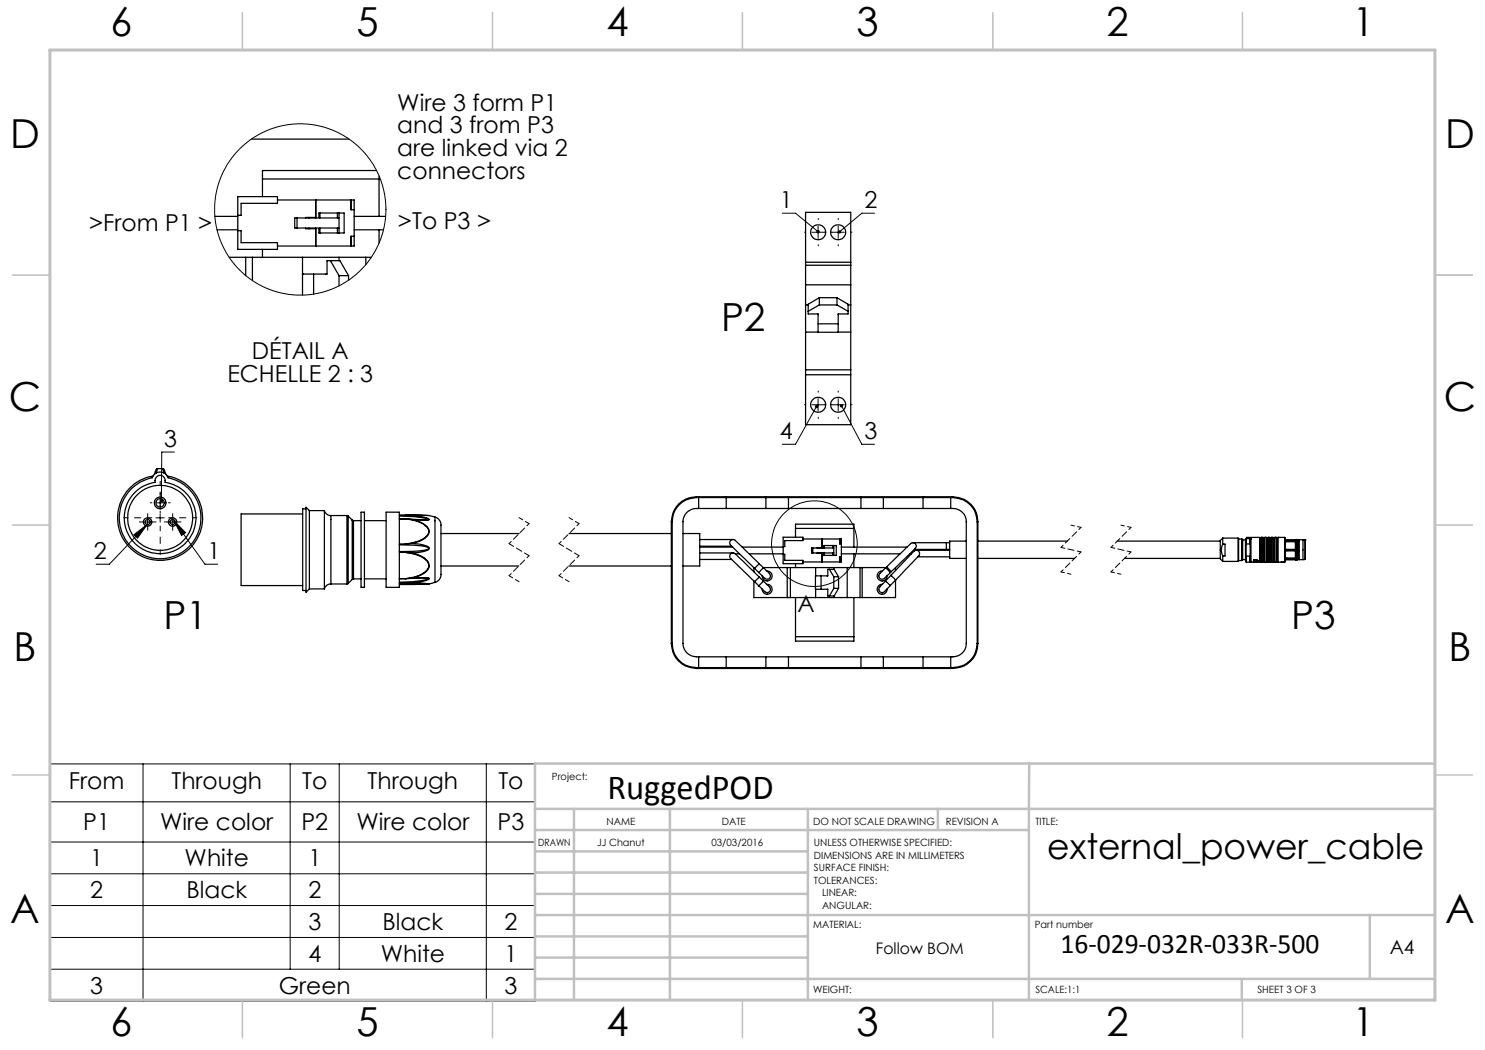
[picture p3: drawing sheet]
<svg xmlns="http://www.w3.org/2000/svg" width="297mm" height="210mm" viewBox="0 0 297 210" stroke-linecap="round" stroke-linejoin="round" font-family="sans-serif">
<g fill="none" stroke="#000" stroke-width=".2">
<path d="M156.5 42.6h2.6l4.5 3.7M162.4 46.5h2.5M163.6 45.2v2.5M166.4 46.5h2.5M167.6 45.2v2.5M174.9 42.6h-2.5l-4.5 3.8M163.6 79.7v2.5M167.6 79.7v2.5M32 99.8v1.6M34.9 90.4h-2.6v9.8M162.4 81h2.5M163.3 81.3l-4.2 7.6h-2.6"/>
<path d="M166.4 81h2.5M168.3 81.2l4.1 7.7h2.5M26.8 107l2.6-2.1-1.9 2.7zM28.7 104.4h1.6M29.4 104.9l-7.5 7.9h-2.7M29.5 103.6v1.6M31.2 103.6h1.6M31.2 100.6h1.6M32 102.8v1.6M33.7 104.4h1.6M34.5 103.6v1.6M34.8 104.1l6.2 8.7h2.5"/>
<path d="M34.8 104.1l2.3 2.4-.8 .6zM10 152.8h97.1v47.4h-97.1zM28.6 152.8v47.4M58 152.8v41M67.8 152.8v41M97.3 152.8v47.4M10 160.4h97.1M10 168.4h97.1M10 174.8h97.1M10 181.1h97.1M10 187.5h97.1M10 193.8h97.1"/>
<circle cx="60.1" cy="41.9" r="17.1"/>
<circle cx="162.9" cy="108.7" r="8.6"/>
</g>
<g fill="none" stroke="#000" stroke-width=".2" stroke-dasharray="30.5 1.3 1.3 1.3">
<path d="M161.1 46.4h-.2M163.6 43.9v-.2M163.6 48.9v.3M165.1 46.4h-.2M166.1 46.4h.3M167.6 43.9v-.2M167.6 48.9v.3M170.1 46.4h.3M163.6 78.4v-.2M167.6 78.4v-.2M32 98.9v-.3M161.1 80.9h-.2"/>
<path d="M163.6 83.4v.3M165.1 80.9h-.2M166.1 80.9h.3M167.6 83.4v.3M170.1 80.9h.3M28.7 104.4h-.8M29.5 103.6v-.9M29.5 105.2v.9M30.4 104.4h.8M30.4 100.6h-.4M32 102.2v.4M33.7 100.6h.3"/>
<path d="M33.7 104.4h-.8M34.5 103.6v-.9M34.5 105.2v.9M35.4 104.4h.8"/>
</g>
<path d="M30.4 103.6h-5.7M32 101.9v-5.7M32 105.2v5.7M33.7 103.6h5.7" fill="none" stroke="#000" stroke-width=".2" stroke-dasharray="30.5 1.3 1.3 1.3" stroke-dashoffset="29.6"/>
<path d="M101.8 115.1l2 1.2M103.8 103.5l2 1.2M111.8 115.1l2 1.2M113.8 103.5l2 1.2" fill="none" stroke="#000" stroke-width=".2" stroke-dasharray="1.3 .6" stroke-dashoffset=".4"/>
<path d="M105.8 104.7l-4 4M105.8 111.1l-4 4M115.8 104.7l-4 4M115.8 111.1l-4 4M216.2 105.5l-4 4M216.2 110.4l-4 4M226.2 105.5l-4 4M226.2 110.4l-4 4" fill="none" stroke="#000" stroke-width=".2" stroke-dasharray="1.3 .6" stroke-dashoffset=".7"/>
<path d="M101.8 108.7l4 2.4M111.8 108.7l4 2.4" fill="none" stroke="#000" stroke-width=".2" stroke-dasharray="1.3 .6" stroke-dashoffset=".2"/>
<path d="M212.2 114.4l2 .4M214.2 105l2 .5M222.2 114.4l2 .4M224.2 105l2 .5" fill="none" stroke="#000" stroke-width=".2" stroke-dasharray="1.3 .6" stroke-dashoffset=".6"/>
<path d="M212.2 109.5l4 .9M222.2 109.5l4 .9" fill="none" stroke="#000" stroke-width=".2" stroke-dasharray="1.3 .6" stroke-dashoffset=".5"/>
<path d="M287 55h7.5M287 144.8v55.2h-187.2" fill="none" stroke="#c0c0c0" stroke-width=".2"/>
<g fill="none" stroke="#c0c0c0" stroke-width=".5">
<path d="M205.8 152.7v47.3M287 152.7h-180v47.3M107 161.8h180M107 178.8h54.6M107 174.5h54.6M107 170.3h54.6M107 166h98.8M114.8 161.8v38.2M134 161.8v38.2M161.6 161.8v38.2M187.6 161.8v4.2M107 195.8h180"/>
<path d="M107 191.5h54.6M107 187.3h54.6M107 183h180M248.4 195.8v4.2M274 183v12.8"/>
</g>
<g fill="none" stroke="#c0c0c0" stroke-width=".3">
<path d="M48.5 2.5v7.5M98.5 2.5v7.5M148.5 2.5v7.5M198.6 2.5v7.5M248.5 2.5v7.5M2.5 55h7.5M287 55h7.5M2.5 105h7.5M287 105h7.5M2.5 155h7.5M287 155h7.5M48.5 200v7.5"/>
<path d="M98.5 200v7.5M148.5 200v7.5M198.6 200v7.5M248.5 200v7.5"/>
</g>
<path d="M10 10h277v190h-277z" fill="none" stroke="#c0c0c0" stroke-width=".6"/>
<path d="M26.8 107l2.6-2.1-1.9 2.7zM34.8 104.1l2.3 2.4-.8 .6zM32.1 99.9a.32 .32 0 0 0-.1 .4 .32 .32 0 0 0 .3 .2v-.3v.3a.33 .33 0 0 0 .3-.4 .33 .33 0 0 0-.5-.2zM163.1 81.1a.34 .34 0 0 0 0 .5 .34 .34 0 0 0 .5-.1 .34 .34 0 0 0-.1-.5l-.2 .3 .2-.3zM168.1 80.9a.35 .35 0 0 0 .2 .6 .35 .35 0 0 0 .4-.4 .35 .35 0 0 0-.6-.3l.2 .4zM167.7 46.1l-.1 .5 .3-.2-.3 .2a.34 .34 0 0 0 .5 0 .34 .34 0 0 0 .1-.4 .34 .34 0 0 0-.5-.1zM163.4 46.1l-.1 .1a.33 .33 0 0 0 .1 .4 .33 .33 0 0 0 .5 0l-.3-.3 .3 .3a.34 .34 0 0 0-.1-.5 .34 .34 0 0 0-.4 0z" fill="#000"/>
<g fill="none" stroke="#000" stroke-width=".25">
<path d="M50.3 27.8h19.5M52.5 35.8h23.3M55.5 40h14.7M63.1 40v3.6M70.2 40v1.9h.1M70.2 40h.1M70.3 40h.5v9.2h-.5M70.3 40v1.9M75.3 34.1h-22.8v5.2M75.8 35.2v8.1M43 43.3h4.6M43.4 46h4.2"/>
<path d="M45.9 51.5h3.2M47.6 43.1h.6v-2.4h7.3v-1.4h-7.9v10.6h7.9v-1.4h-7.3v-2.4h-.6M49.1 51.5h1.4M49.1 51.5v3.6M50.5 51.5v4.6M50.5 51.5h10M52.5 49.9v1.6M55.5 49.2h14.7M59.4 43.6v2M60.5 54.8h4.9v-2.7h2.6l1.7 3M60.5 51.5h7.3M60.5 54.8h.1"/>
<path d="M60.5 51.5v7.5M61.1 45.6v.1h2M61.8 43.5v.1M61.8 45.6v.1M62.7 54.8v4M63.1 45.6v3.6M63.1 43.5h-2v.1M64 45.7h-.2v.9h.2M64 42.6h-.2v.9h.2M64 42.6h4.8v4h-4.8M64 42.6v1M64 45.6v1"/>
<path d="M66.1 52.1l1.7 3M67.5 42.6v1M67.5 45.6v1M67.8 42.6v4M67.8 51.5v.6M67.8 55.1v2.1M67.8 43.6h-8.9v2h8.9M67.8 55.1h1.9M67.8 51.5h5.4M69.7 55.1v.9M70.2 49.2h.1M70.3 47.3h-.1v1.9"/>
<path d="M70.3 41.9h.5M70.3 47.3v1.9M70.3 47.3h.5M70.8 46h5.9M70.8 43.3h6.3M73.2 51.5h1.1M73.2 51.5v1.4M75.8 46v2.6M161.1 53v4M161.1 52.4v.6M161.1 57h9M161.1 53h9"/>
<path d="M161.1 52.4v-9.9h9v9.9M161.1 57v4M161.1 52.4h9M163.9 59.5l-2.3 1.3v2h2v3.6M163.9 59.5v1.5M163.9 59.5h3.5M167.4 59.5l2.2 1.3v2h-2v3.6M167.4 59.5v1.5M170.1 53v4M170.1 52.4v.6M170.1 57v4M161.1 61v5.4"/>
<path d="M161.1 74v1M161.1 61h.5M161.1 66.4h2.5M161.1 75h9M161.1 74h9M161.1 75v9.9h9v-9.9M161.1 66.4v7.6M163.6 66.4h4M163.6 64.8h4M163.9 61h3.5M163.9 61l-2.3 1.3M167.4 61l2.2 1.3"/>
<path d="M167.6 66.4h2.5M169.6 61h.5M170.1 61v5.4M170.1 74v1M170.1 66.4v7.6M26.4 97.7a8 8 0 0 1 4-2.1 1.66 1.66 0 0 1 1.6-1.2 1.66 1.66 0 0 1 1.6 1.2 8.2 8.2 0 0 1 5.9 11.2 8.2 8.2 0 0 1-12.1 3.5 8.2 8.2 0 0 1-1-12.6zM26.8 98.7a7.2 7.2 0 0 1 4.2-2.2 1.06 1.06 0 0 1 1-1.4 1.06 1.06 0 0 1 1 1.4 7.2 7.2 0 0 1 5.8 9.5 7.2 7.2 0 0 1-10.5 3.7 7.2 7.2 0 0 1-1.5-11zM30.6 95.2a8.5 8.5 0 0 0-5.7 13 8.5 8.5 0 0 0 14.2 0 8.5 8.5 0 0 0-5.7-13M31.5 93.7l-.3 .3-.3 .9M31.5 93.7l-.3 .9M31.5 93.7h1M32.5 93.7l.3 .2 .4 1"/>
<path d="M32.5 93.7l.3 .9M139.3 99.5a4.9 4.9 0 0 0-4.9 4.9M139.3 99.4v.1M139.3 99.4a4.9 4.9 0 0 0-5 4.9M139.3 99.5h.4M139.3 99.4h.4M139.7 99.4v.1M139.7 99.5h5.5M139.7 99.4h5.4M139.7 99.5v2.2M145.1 99.4l.1 .1M145.1 99.4h7.9"/>
<path d="M145.2 99.5h8M145.2 99.5v2.2M153 99.4l.2 .1M153 99.4h4.7M153.2 99.5h4.5M153.2 99.5v2.2M157.7 99.4v.1M157.7 99.5h14.5M157.7 99.4h14.5M157.7 99.5v2.2M172.2 99.5h4.5M172.2 99.4v.1"/>
<path d="M172.2 99.4h4.6M172.2 99.5v2.2M176.7 99.5h7.9M176.7 99.5v2.2M176.8 99.4l-.1 .1M176.8 99.4h7.9M184.6 99.5h5.5M184.6 99.5v2.2M184.7 99.4l-.1 .1M184.7 99.4h5.4M190.1 99.4v.1M190.1 99.5h.5"/>
<path d="M190.1 99.4h.5M190.1 99.5v2.2M190.6 99.5a4.9 4.9 0 0 1 4.8 4.9M190.6 99.4v.1M190.6 99.4a4.9 4.9 0 0 1 5 4.9M60.5 102.8h-12.3v14.3h12.3M61.2 101.8h-.7v16.3h.7M61.9 102.1l-.7-.6v17l.7-.7M61.9 102.1v15.7M61.9 117.8h3M61.9 102.1h3M64.9 102.1a1.31 1.31 0 0 0 1.3 1"/>
<path d="M64.9 102.1v15.7M66.2 116.8a1.31 1.31 0 0 0-1.3 1M66.2 103.1v13.7M66.2 116.8h3.2M66.2 103.1h3.2M69.4 103.1l.2 .1M69.4 103.1v13.7M69.6 116.7l-.2 .1M69.6 103.2v13.5M69.6 103.2l.8 .8M70.4 104l.3 .1M70.4 104v11.9"/>
<path d="M70.4 115.9l-.8 .8M70.7 115.8l-.3 .1M70.7 104.1v11.7M70.7 115.8h1.5M70.7 104.1h1.5M72.2 102.4h.7v15.1h-.7zM72.9 115.8h4.3M72.9 104.1h4.3M77.2 102.4h2.7v15.1h-2.7zM79.9 108.8h1.2M79.9 109l4.5 .2 1.4 .4-.2 .2-.6 .2-1.3 .2-3.8 .1M79.9 110.5h1.2"/>
<path d="M79.9 116.7h1.2M79.9 103h1.2M79.9 103.2l4.5 .3a1.65 1.65 0 0 1 1.4 .4l-.6 .1M81.1 103.8h-1.2l5.3 .2M81.1 103.8a5.9 5.9 0 0 1 4.6 2.1 1.67 1.67 0 0 1-1.4 2l-1.5 .6-1.7 .3M81.1 103.8l1.3 .1M81.1 110.5l1.3 .1M81.1 110.5a7 7 0 0 1 4.4 1.8 1.46 1.46 0 0 1-.6 2.2 7.3 7.3 0 0 1-3.8 1.2M81.1 103h1.3M81.1 116.7l4.7 .1-5.9 .1M81.1 103l4.6 .1M82.4 103l3.4 .1 1.2 .3"/>
<path d="M82.4 103.9a4.8 4.8 0 0 1 3.4 2 1.78 1.78 0 0 1-1.4 2.1l-2 .7M82.4 103l2.1 .4a1.59 1.59 0 0 1 1.3 .5l-.3 .1-3.1-.1M82.4 115.6l2.9-.1 .5 .2-.1 .2-.6 .2-2.7 .5M82.4 110.6a4.7 4.7 0 0 1 3.4 2.1 1.55 1.55 0 0 1-.8 1.8l-1.2 .7-1.4 .4M82.4 108.7a6.3 6.3 0 0 1 3.4 .8l-.1 .4-.6 .3-2.7 .4M82.4 108.7l-1.3 .1M82.4 115.6l-1.3 .1M82.4 116.6l-1.3 .1M84.8 115.6h.1M84.9 115.6l-5 .1h1.2M84.9 115.6h.7l.1 .2a16.2 16.2 0 0 1-5.8 .6M85.1 104h.1"/>
<path d="M87 116.5l-1.2 .3-3.4-.2M87 103.4a1.77 1.77 0 0 1 1.2 2.2v8.4a2.18 2.18 0 0 1-1 2.4l-.2 .1M87 103.4v13.1M88.2 113.2h15.6M88.2 106.7h15.6M113.8 113.2h20.5M113.8 106.7h20.5M134.3 104.3l.1 .1M134.3 104.3v24.4M134.4 104.4v24.3M136.6 106.7h3.3v6.5h-3.3M139.7 101.7h5.5"/>
<path d="M139.7 101.7a2.76 2.76 0 0 0-3.1 2.6v24.4a2.71 2.71 0 0 0 3.1 2.7M139.9 110.6h6.7M139.9 111.9h6.4M139.9 107.9h6.7M139.9 109.2h6.4M139.9 109.4h6.6M145.2 101.7h8M146.6 110.6a.69 .69 0 0 0-.6 .5 .69 .69 0 0 0 .3 .8l4.6 4.4M146.6 107.9a.71 .71 0 0 0-.6 .6 .71 .71 0 0 0 .3 .7l4.6 4.5M146.6 107.9l.5 .2 4.7 4.6M146.6 110.6l.5 .2M147.1 110.8l4.7 4.6"/>
<path d="M147.1 110.8h.8M148.4 109.4h8.2M149.8 110.8h6.8M150.8 116.2v3.3h6.6M150.8 113.6v.8M150.9 116.3l.9 .9M150.9 113.7l.9 .8M151.8 115.4l-.9 .9M151.8 112.7l-.9 1M151.8 115.4l.9 .8M151.8 112.7l.9 .9M152.7 116.2l.4 .5a1.73 1.73 0 0 1 1 1.4 .81 .81 0 0 1-.8 .4 .81 .81 0 0 1-.7-.5l-.8-.8"/>
<path d="M152.7 113.6l.7 .6a1.1 1.1 0 0 1 .5 1.4 1.07 1.07 0 0 1-1.5-.5l-.6-.6M152.7 116.2l-.9 1M152.7 113.6l-.9 .9M152.7 113.5h4.7M153.2 101.7h4.5M153.4 114.2a1.01 1.01 0 0 1 1 .9 1.01 1.01 0 0 1-1 1.1 1.01 1.01 0 0 1-1-1.1M153.4 116.9a1 1 0 0 1 1 .9 1 1 0 0 1-1 1.1 1 1 0 0 1-1-1.1M156.6 109.3h.4v-1.2h3.6v-.7h-4v5.3h4v-.6h-3.6v-1.2h-.4M157.4 113.5h.7M157.4 119.5h.7M157.4 113.5v6M157.7 101.7h14.5"/>
<path d="M158.1 113.5v6M158.1 113.5h5M158.1 119.5h5M159.1 119.5v8.7h11.7v-8.7M159.1 107.4v-2.6h11.7v4.6M159.1 112.7v.8M159.1 105.7h11.7M160.6 112.4h7.3M160.6 107.8h7.3M162.6 109.6v1M163.1 115.2h.1M163.1 117.9h.1"/>
<path d="M163.1 119.5h3.7M163.1 113.5h3.7M163.1 115.2h2.5v-1.3h1.2l.9 1.4M163.1 113.5v6M163.4 110.6l1 .1M163.8 109.5v.1M163.8 110.6v.1M164.2 115.2v2.7M164.4 107.8v1.8M164.4 110.6v1.8M164.4 109.5l-1 .1M164.9 110.7h-.2v.4h.2"/>
<path d="M164.9 109.1h-.2v.4h.2M164.9 109.1h2.4v2h-2.4M164.9 109.1v.5M164.9 110.6v.5M165.9 113.9l.9 1.4M166.6 109.1v.5M166.6 110.6v.5M166.8 109.1v2M166.8 113.5v.4M166.8 115.3v2.4M166.8 119.2v.3M166.8 109.6h-4.5v1h4.5"/>
<path d="M166.8 115.3h.9M166.8 117.7l-.9 1.5M166.8 117.7h.9M166.8 113.5h2.6M166.8 119.5h2.6M167.7 117.7l-.9 1.5h-1.2v-1.3h-2.5M167.7 115.3v2.4M167.9 107.8h.1M167.9 107.8l.1 1M167.9 112.4h.1M168 111.4l-.1 1M168 107.8h.3v4.6h-.3"/>
<path d="M168 107.8v1M168 111.4v1M168 108.8h.3M168 111.4h.3M168.3 110.8h11.7M168.3 109.4h13.1M169.4 113.5h2.6M169.4 119.5h2.6M169.4 113.5v6M170.8 110.8v2.7M172 113.5h.4M172 119.5h.4"/>
<path d="M172 113.5v6M172.2 101.7h4.5M172.4 113.5h4.8M172.4 113.5v6M176.5 116.9a.99 .99 0 0 0-1.1 1 .99 .99 0 0 0 1.1 .9 .99 .99 0 0 0 .9-1M176.5 114.2a.99 .99 0 0 0-1.1 .9 .99 .99 0 0 0 1 1.1 .99 .99 0 0 0 1-1.1M176.7 101.7h7.9M177.1 116.2l-.8 .8a.74 .74 0 0 0-.5 1 .74 .74 0 0 0 .9 .5l1.3-1.4M177.1 116.2l.9 .9M177.2 113.6l-.7 .6a1.34 1.34 0 0 0-.7 1.2 .78 .78 0 0 0 .8 .4 .78 .78 0 0 0 .6-.5l.9-.8M177.2 113.6l.9 .9M177.3 113.4l1 .9"/>
<path d="M177.3 113.4l-.1 .2M178.2 115.1l.9 .9M178.2 115.1l-1.1 1.1M178.3 114.3l-.2 .2M179.1 116v3.5h-6.7M179.1 113.5v.6M179.1 116l-1.1 1.1M182 110.8h.3M182.6 108.5a.71 .71 0 0 1 .7 .6 .71 .71 0 0 1-.4 .8l-4.6 4.4M182.6 108.5a5.7 5.7 0 0 0-2.1 1.8l-3.2 3.1M182.6 108.5h6.7M182.9 109.9h6.4"/>
<path d="M183.3 110.1a.69 .69 0 0 1 .6 .5 .69 .69 0 0 1-.3 .8l-4.5 4.6M183.3 110.1a2.98 2.98 0 0 0-1.7 1.3l-3.4 3.7M183.3 110.1h6.6M183.6 111.4h6.3M184.6 101.7h5.5M189.3 108.5v1.4M189.3 109.9h.6M189.3 108.5h.6M190.1 101.7a2.72 2.72 0 0 1 3.2 2.6v24.4a2.7 2.7 0 0 1-3.2 2.7M193.3 108.2h-3.4v3.5h3.4M195.4 104.4v24.3M195.6 104.3l-.2 .1"/>
<path d="M195.6 108.2h17.9M195.6 111.7h19.3M195.6 104.3v24.4M223.4 108.2h20.7M224.9 111.7h19.2M244.5 107.6v1.2M244.5 111.2v1.1M244.5 108.8h.5v2.4h-.5M244.5 108.8a2.58 2.58 0 0 0 0 2.4M244.5 107.6l-.4 .5v3.7l.4 .5M244.5 112.3h3.1M244.5 107.6h3.1"/>
<path d="M247.6 107.6l.1 .1v4.5l-.1 .1M247.6 107.6v4.7M247.7 107.8h.7M247.7 112.1h.7M248.4 107.8v4.3M248.4 107.8l.1 .1M248.5 107.9v.1M248.5 107.9v4.1M248.5 112l-.1 .1M248.5 111.9v.1M248.5 108v3.9M248.5 111.9h.6"/>
<path d="M248.5 108h.6M249.1 111.9l.1 .1M249.1 108v3.9M249.2 107.9l-.1 .1M249.2 107.8v1.1M249.2 111.1l.1 1.3M249.2 111.1l.1 .1M249.2 107.7v.1M249.2 108.9v2.2M249.3 107.7h.9v4.7h1.8M249.3 107.7v1.1M249.3 111.2v1.2"/>
<path d="M249.3 112.4h.7M249.3 111.2h.7M249.3 108.8h.7M249.3 108.8l-.1 .1M249.3 107.7l-.1 .1M249.3 107.7h.1M249.3 107.7h-.1M250 108.8v-1.1v1.2M250 111.2v1.2M250 108.8v.1M250 108.9v2.2M250 111.1v1.3"/>
<path d="M250 112.2h.2M250 107.9h.2M250 111.1v.1M250.7 112h.1M250.7 112.4h.1M250.7 112.4h.4M250.7 112.2v.1M250.7 112.3h.4M250.7 112.2h.4M250.7 112h.5M250.8 112.4h.3M250.8 112.4h.1"/>
<path d="M250.9 112.2v.1M250.9 112.2h.1M250.9 112.2l.3-.1 .3 .1-.6 .1M250.9 112.3h.1M251.1 112.4h.1M251.1 112.2v.1M251.2 112v.1M251.2 112.1l-.3 .1M251.2 112.1h.1M251.2 112.1l.3 .1-.1 .2-.5-.2M251.2 112l.5 .3M251.2 112h.1"/>
<path d="M251.2 112.2h.1M251.5 112.2v.1M251.5 112.3h.1M251.7 112.3h.1M251.7 112.2v.1M252 112.4h.1M252 107.5v.1M252 107.5h-2.7v.2M252 107.5v4.9M252 107.6v4.8M252 112.4h.2M252 107.6h.2"/>
<path d="M252.2 107.6v4.8M252.2 112.4h.1M252.3 107.5h.1M252.3 107.5v4.9M252.3 112.4h.3M252.3 107.5h.3M252.3 107.5l-.1 .1M252.6 107.5l.1 .1M252.6 107.5v4.9M252.7 112.4h-.1M252.7 107.6v4.8M252.7 112.4h.1"/>
<path d="M252.7 107.6h.1M252.8 107.6v4.8M252.8 112.4h.2M253 107.5h.1M253 107.5v4.9M253 112.4h.3M253 107.5h.3M253 107.5l-.2 .1M253.3 107.5v.1M253.3 107.5v4.9M253.3 112.4h.1M253.3 107.6v4.8"/>
<path d="M253.3 112.4h.2M253.3 107.6h.2M253.5 107.6v4.8M253.5 112.4h.1M253.6 107.5h.1M253.6 107.5v4.9M253.6 112.4h.4M253.6 107.5h.4M253.6 107.5l-.1 .1M254 107.5v.1M254 107.5v4.9M254 112.4h.1"/>
<path d="M254 107.6v4.8M254 112.4h.2M254 107.6h.2M254.2 107.6v4.8M254.2 112.4h.1M254.3 107.5h.1M254.3 107.5v4.9M254.3 112.4h.3M254.3 107.5h.3M254.3 107.5l-.1 .1M254.6 107.5l.1 .1M254.6 107.5v4.9"/>
<path d="M254.7 112.4h-.1M254.7 107.6v4.8M254.7 112.4h.1M254.7 107.6h.1M254.8 107.6v4.8M254.8 112.4h.2M255 107.5h.1M255 107.5v4.9M255 112.4h.3M255 107.5h.3M255 107.5l-.2 .1M255.3 107.5v.1"/>
<path d="M255.3 107.5v4.9M255.3 112.4h.1M255.3 107.6v4.8M255.3 112.4h.2M255.3 107.6h.2M255.5 107.6v4.8M255.5 112.4h.1M255.6 112.4h1.3M255.6 107.5h.1M255.6 107.5v4.9M255.6 107.5h1.3M255.6 107.5l-.1 .1"/>
<path d="M256.3 112.5h.5M256.9 107.5v4.9M256.9 107.5l.1 .1v4.8h-.1M257 112h2.1M257 107.9h2.1M257.1 111.7h2M257.1 108.3h2.1M257.4 108.3h.1M257.4 109.9v.2M257.4 111.6v.1M259.1 108.3v1.6M259.1 107.9v.3"/>
<path d="M259.1 108.2h-2v.1h2M259.1 110.1v1.5M259.1 111.6h-2v.2h2M259.1 111.8v.2M259.1 112h.1M259.1 111.6l.1 .1M259.1 111.8h.1M259.2 108.3v1.6M259.2 110.1v1.6M259.2 107.9v.3M259.2 111.8v.2M259.2 111.7h.2"/>
<path d="M259.2 107.9h.2M259.2 107.9h-.1M259.2 112h.2M259.2 108.3h.2M259.2 108.3h-.1M259.2 108.2h.2M259.2 108.2h-.1M259.2 111.8h.2M259.4 108.3v1.6M259.4 110.1v1.6M259.4 107.9v.3M259.4 111.8v.2"/>
<path d="M259.4 107.9l.2 .1M259.4 108.3h.2M259.4 108.2h.2M259.5 111.7h.1M259.6 110.1h.1M259.6 108h.1M259.6 108.3v1.6M259.6 109.9h-2.5v.2h2.5M259.6 110.1v1.5M259.6 108.2h.1M259.6 108v.2M259.6 111.8v.1"/>
<path d="M259.6 111.8l.3 .1M259.6 111.9l-.2 .1M259.6 111.6l-.2 .1M259.6 111.8h-.2M259.6 111.9h.1M259.6 108.2l-.2 .1M259.6 111.7h.1M259.6 111.7v.1M259.6 108.1v.1M259.9 107.9v4M259.9 111.9h.7M259.9 107.9h.7"/>
<path d="M259.9 107.9l-.3 .3M260.6 107.9l.4 .1M260.6 107.9v4M261 111.9h-.4M261 108v3.9M261 108h.1M134.3 128.7a5 5 0 0 0 5 5M134.3 128.7h.1M134.4 128.7a4.8 4.8 0 0 0 4.9 4.8M139.3 133.5v.2M139.3 133.7h.4M139.3 133.5h.4"/>
<path d="M139.7 133.5v.2M139.7 133.5h5.5M139.7 131.4h5.5M139.7 133.7h5.4M139.7 131.4v2.1M145.1 133.7h7.9M145.2 133.5l-.1 .2M145.2 133.5h8M145.2 131.4h8M145.2 131.4v2.1M153 133.7h4.7M153.2 133.5l-.2 .2"/>
<path d="M153.2 133.5h4.5M153.2 131.4h4.5M153.2 131.4v2.1M157.7 133.5v.2M157.7 133.7h14.5M157.7 133.5h14.5M157.7 131.4h14.5M157.7 131.4v2.1M159.1 127.3h11.7M172.2 133.5v.2M172.2 133.5h4.5M172.2 133.7h4.6"/>
<path d="M172.2 131.4h4.5M172.2 131.4v2.1M176.7 133.5l.1 .2M176.7 133.5h7.9M176.7 131.4h7.9M176.7 131.4v2.1M176.8 133.7h7.9M184.6 133.5l.1 .2M184.6 133.5h5.5M184.6 131.4h5.5M184.6 131.4v2.1M184.7 133.7h5.4"/>
<path d="M190.1 133.5v.2M190.1 133.7h.5M190.1 133.5h.5M190.1 131.4v2.1M190.6 133.5v.2M195.4 128.7a4.8 4.8 0 0 1-4.8 4.8M195.4 128.7h.2M195.6 128.7a5 5 0 0 1-5 5"/>
<circle cx="163.6" cy="46.5" r="1.51"/>
<circle cx="167.6" cy="46.5" r="1.5"/>
<circle cx="163.6" cy="81" r="1.51"/>
<circle cx="167.6" cy="81" r="1.5"/>
<circle cx="29.5" cy="104.4" r=".83"/>
<circle cx="29.5" cy="104.4" r=".49"/>
<circle cx="32" cy="100.6" r=".83"/>
<circle cx="32" cy="103.6" r="6.5"/>
<circle cx="32" cy="100.6" r="1.17"/>
<circle cx="34.5" cy="104.4" r=".5"/>
<circle cx="34.5" cy="104.4" r=".83"/>
</g>
<g font-size="8">
<text x="22.1" y="7.1">6</text>
<text x="71.3" y="7.2">5</text>
<text x="121.3" y="7.2">4</text>
<text x="171.3" y="7.2">3</text>
<text x="221.3" y="7.2">2</text>
<text x="270.5" y="7.2">1</text>
<text x="2" y="29.6">D</text>
<text x="289" y="29.7">D</text>
<text x="1.8" y="82.1">C</text>
<text x="288.8" y="82.1">C</text>
<text x="2.7" y="132.1">B</text>
<text x="289.7" y="132.2">B</text>
<text x="2" y="184.6">A</text>
<text x="289" y="184.7">A</text>
<text x="22.1" y="207.1">6</text>
<text x="71.3" y="207.2">5</text>
<text x="121.3" y="207.2">4</text>
<text x="171.3" y="207.2">3</text>
<text x="221.3" y="207.2">2</text>
<text x="270.5" y="207.2">1</text>
</g>
<g font-size="7.8">
<text x="144.2" y="66.1">P2</text>
<text x="32.7" y="125.8">P1</text>
<text x="258.2" y="125.8">P3</text>
</g>
<g font-size="7.1">
<text x="121.5" y="159.8">RuggedPOD</text>
<text x="209.4" y="171.8">external_power_cable</text>
</g>
<text font-size="5.6" x="212.1" y="190.5">16-029-032R-033R-500</text>
<g font-size="4.7">
<text x="79.5" y="22.2">Wire 3 form P1</text>
<text x="79.5" y="26.7">and 3 from P3</text>
<text x="79.5" y="31.2">are linked via 2</text>
<text x="79.5" y="35.7">connectors</text>
<text x="156" y="41.6">1</text>
<text x="172.9" y="41.6">2</text>
<text x="17.8" y="46.2">&gt;From P1 &gt;</text>
<text x="79.6" y="45.9">&gt;To P3 &gt;</text>
<text x="50.4" y="71.8">DÉTAIL A</text>
<text x="45.5" y="76.3">ECHELLE 2 : 3</text>
<text x="32.8" y="89.4">3</text>
<text x="156" y="87.8">4</text>
<text x="172.9" y="87.8">3</text>
<text x="18.8" y="111.8">2</text>
<text x="41.5" y="111.8">1</text>
<text x="159.5" y="122.3">A</text>
<text x="13.8" y="157.8">From</text>
<text x="34.3" y="157.8">Through</text>
<text x="60.4" y="157.8">To</text>
<text x="73.5" y="157.8">Through</text>
<text x="99.7" y="157.8">To</text>
<text x="16.7" y="166.1">P1</text>
<text x="32" y="166.1">Wire color</text>
<text x="60.3" y="166.1">P2</text>
<text x="71.3" y="166.1">Wire color</text>
<text x="99.5" y="166.1">P3</text>
<text x="18" y="173.3">1</text>
<text x="36.9" y="173.3">White</text>
<text x="61.7" y="173.3">1</text>
<text x="18" y="179.6">2</text>
<text x="37.3" y="179.6">Black</text>
<text x="61.7" y="179.6">2</text>
<text x="61.7" y="186">3</text>
<text x="76.5" y="186">Black</text>
<text x="100.9" y="186">2</text>
<text x="61.7" y="192.4">4</text>
<text x="76.2" y="192.4">White</text>
<text x="100.9" y="192.4">1</text>
<text x="18" y="198.7">3</text>
<text x="55.8" y="198.7">Green</text>
<text x="100.9" y="198.7">3</text>
</g>
<text font-size="3.9" x="277.9" y="190.9">A4</text>
<text font-size="3.2" x="175.2" y="190.9">Follow BOM</text>
<g font-size="2">
<text x="110.4" y="156">Project:</text>
<text x="121.3" y="165">NAME</text>
<text x="144.4" y="165">DATE</text>
<text x="162.6" y="164.9">DO NOT SCALE DRAWING</text>
<text x="189.2" y="164.9">REVISION A</text>
<text x="207.1" y="164.9">TITLE:</text>
<text x="107.6" y="169.1">DRAWN</text>
<text x="119.4" y="169.1">JJ Chanut</text>
<text x="142.3" y="169.1">03/03/2016</text>
<text x="162.8" y="169.2">UNLESS OTHERWISE SPECIFIED:</text>
<text x="162.8" y="171.7">DIMENSIONS ARE IN MILLIMETERS</text>
<text x="162.8" y="174.2">SURFACE FINISH:</text>
<text x="162.8" y="176.7">TOLERANCES:</text>
<text x="164.4" y="179.2">LINEAR:</text>
<text x="162.6" y="185.5">MATERIAL:</text>
<text x="164.4" y="181.7">ANGULAR:</text>
<text x="207" y="185.5">Part number</text>
<text x="162.6" y="198.5">WEIGHT:</text>
<text x="207.1" y="198.6">SCALE:1:1</text>
<text x="251.5" y="198.6">SHEET 3 OF 3</text>
</g>
</svg>
